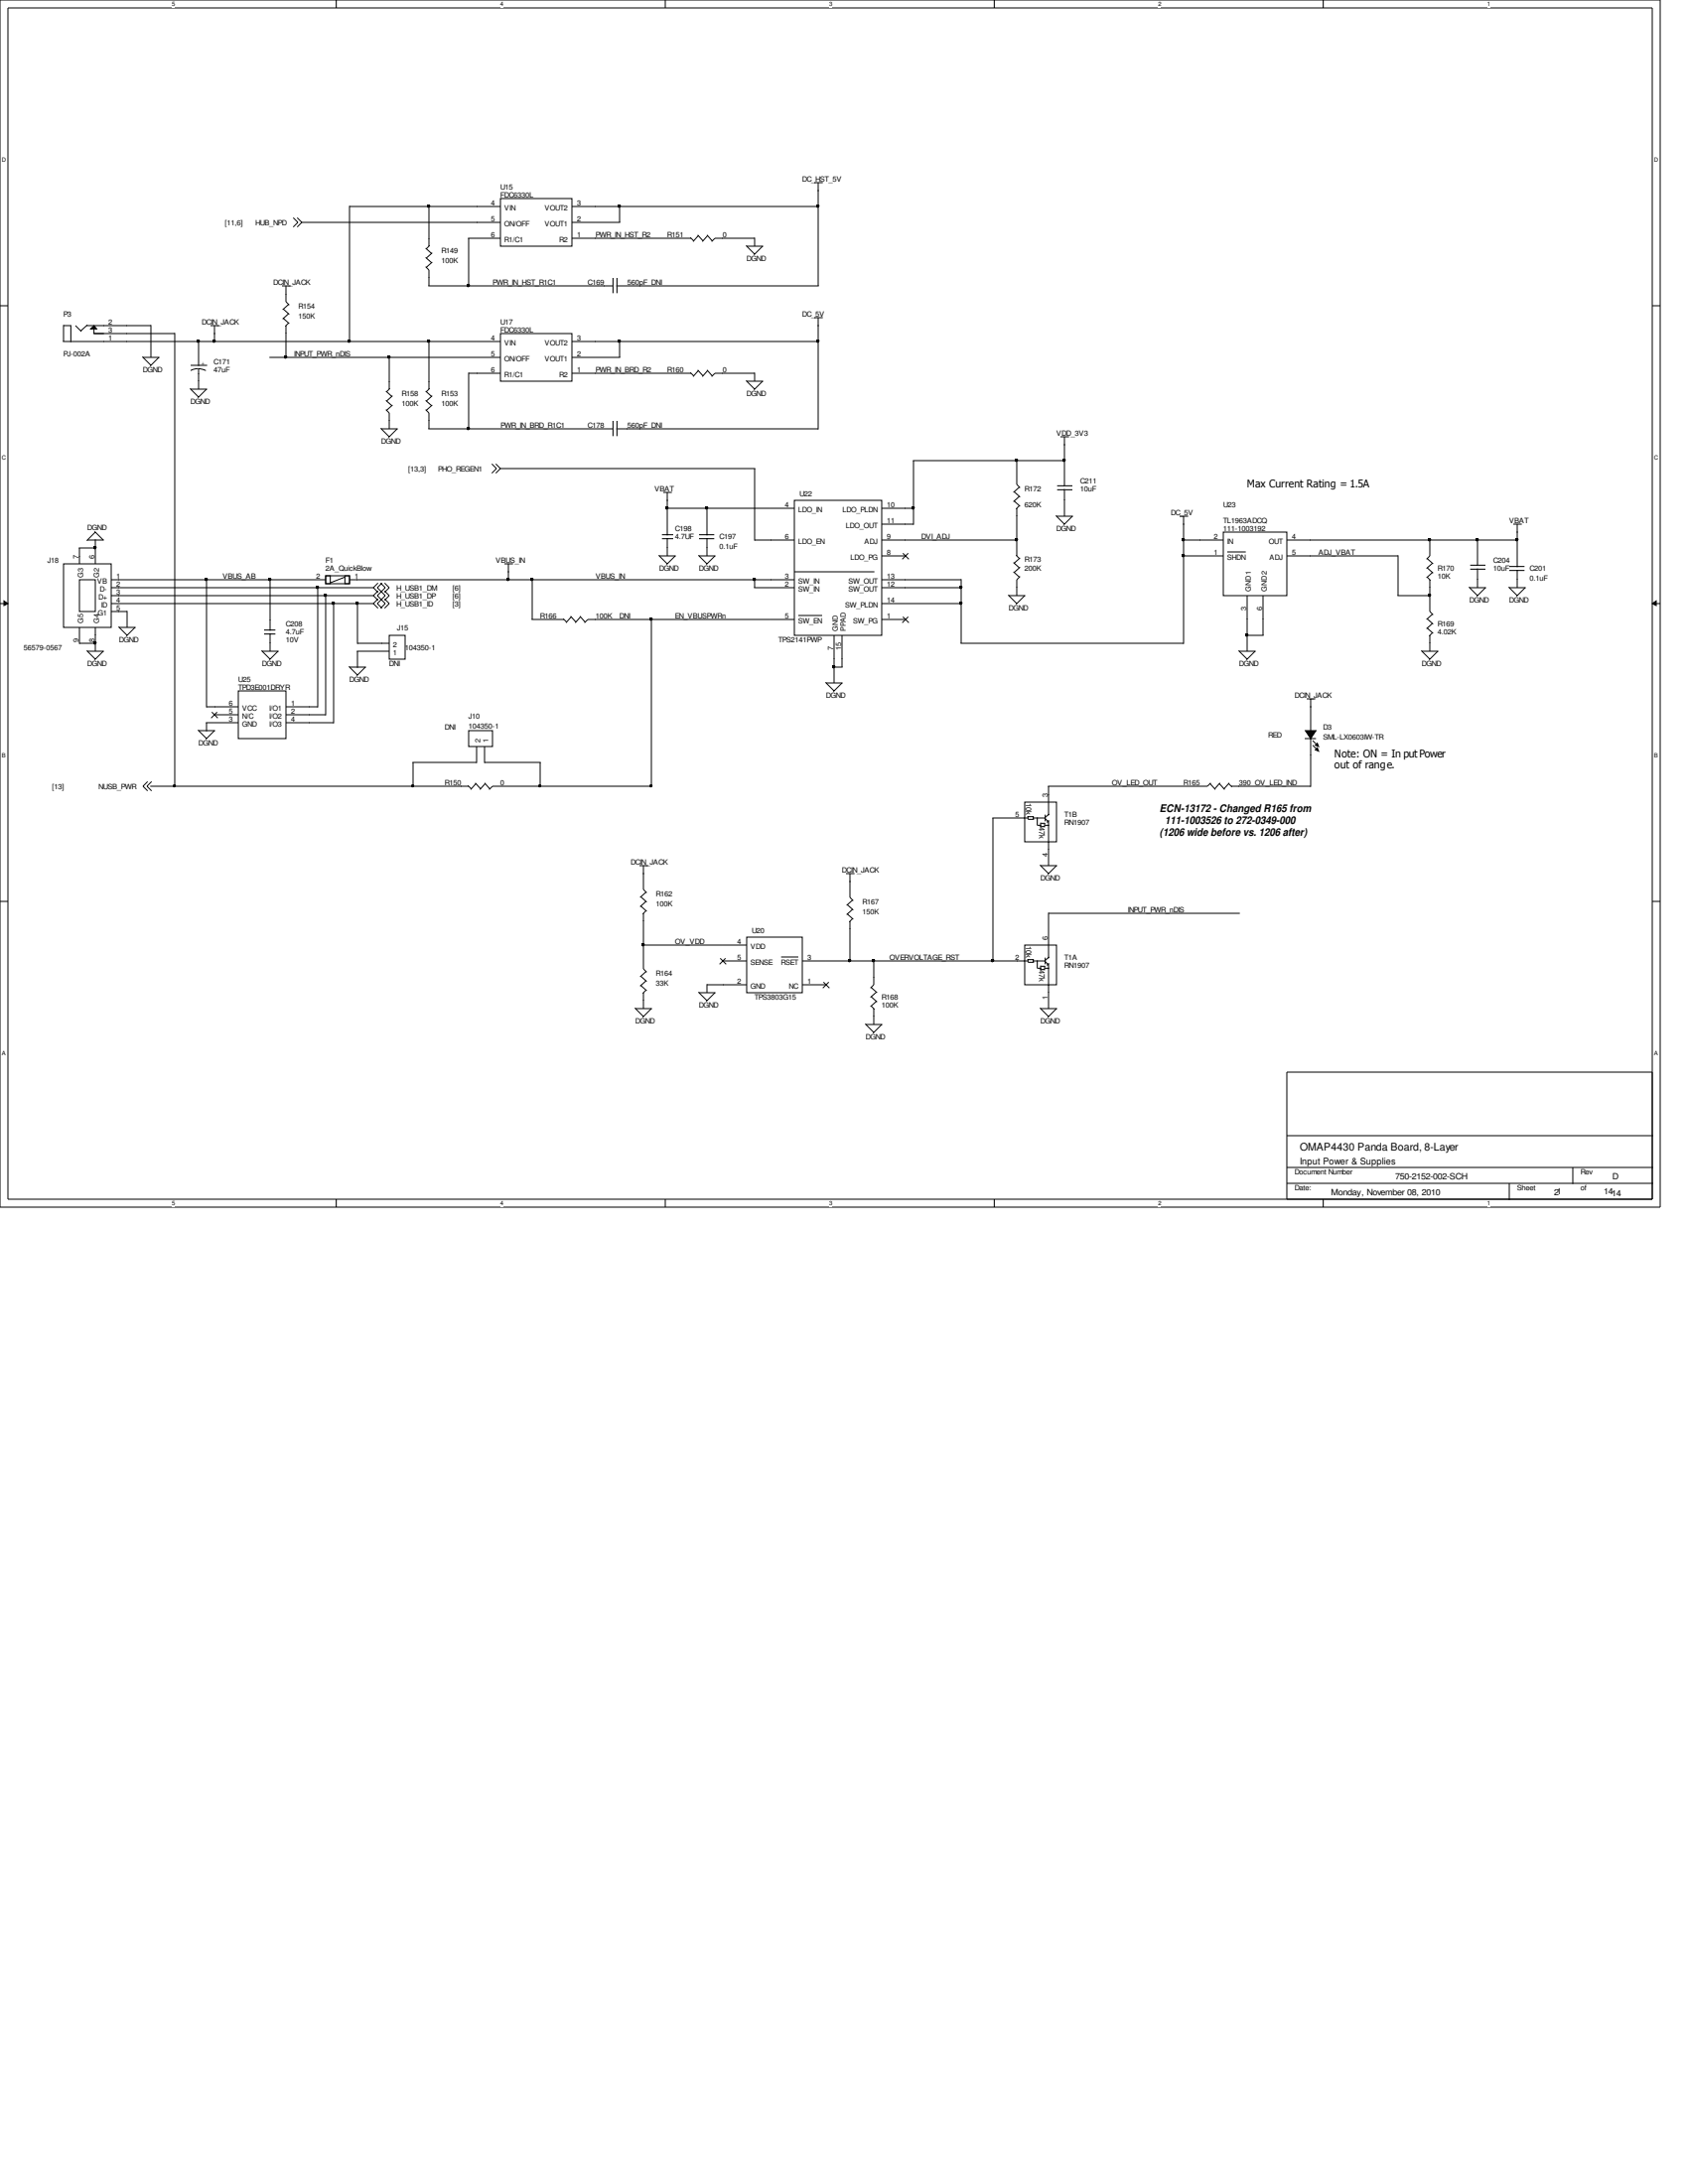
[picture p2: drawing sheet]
<svg xmlns="http://www.w3.org/2000/svg" width="216mm" height="279mm" viewBox="0 0 216 279" stroke-linecap="round" stroke-linejoin="round" font-family="sans-serif">
<path d="M0 0h212.3v154.4h-212.3zM1 1h210.3v152.4h-210.3z" fill="none" stroke="#000" stroke-width=".13"/>
<g fill="#fff">
<path d="M22 .1h.4v.8h-.4z"/>
<path d="M22 153.5h.4v.8h-.4z"/>
</g>
<path d="M43 0v1M43 153.4v1" fill="none" stroke="#000" stroke-width=".13"/>
<g fill="#fff">
<path d="M64 .1h.3v.8h-.3z"/>
<path d="M64 153.5h.3v.8h-.3z"/>
</g>
<path d="M85.1 0v1M85.1 153.4v1" fill="none" stroke="#000" stroke-width=".13"/>
<g fill="#fff">
<path d="M106.1 .1h.3v.8h-.3z"/>
<path d="M106.1 153.5h.3v.8h-.3z"/>
</g>
<path d="M127.2 0v1M127.2 153.4v1" fill="none" stroke="#000" stroke-width=".13"/>
<g fill="#fff">
<path d="M148.2 .1h.3v.8h-.3z"/>
<path d="M148.2 153.5h.3v.8h-.3z"/>
</g>
<path d="M169.2 0v1M169.2 153.4v1" fill="none" stroke="#000" stroke-width=".13"/>
<g fill="#fff">
<path d="M190.2 .1h.4v.8h-.4z"/>
<path d="M190.2 153.5h.4v.8h-.4z"/>
<path d="M.3 20.1h.5v.8h-.5z"/>
<path d="M211.6 20.1h.5v.8h-.5z"/>
<path d="M.3 58.2h.5v.8h-.5z"/>
<path d="M211.6 58.2h.5v.8h-.5z"/>
</g>
<path d="M0 39.1h1M211.3 39.1h1" fill="none" stroke="#000" stroke-width=".13"/>
<g fill="#fff">
<path d="M.3 96.3h.4v.8h-.4z"/>
<path d="M211.6 96.3h.4v.8h-.4z"/>
</g>
<path d="M0 77.2h1M.5 76.9l.5 .3-.5 .3zM211.3 77.2l.5-.3v.6zM211.3 77.2h1" fill="none" stroke="#000" stroke-width=".13"/>
<path d="M.5 76.9l.5 .3-.5 .3zM211.3 77.2l.5-.3v.6z" fill="#000"/>
<g fill="#fff">
<path d="M.3 134.4h.4v.8h-.4z"/>
<path d="M211.6 134.4h.4v.8h-.4z"/>
</g>
<g fill="none" stroke="#000" stroke-width=".13">
<path d="M36.1 36.6h1.1M36.2 39.5l.8 .7M36.6 36.6v2l.4 .4M36.9 38.9l-.7 .7M37.5 27.9l.6 .5-.6 .6M38 27.9l.6 .5M38.6 28.4l-.6 .6M38.6 28.4h25.4M44.7 26.4h19.3M44.7 26.3v17.4M54.4 34.1l.5 .4v2.1M54.4 32.9l.8 .7"/>
<path d="M54.4 31.8l.8 .6M54.7 26.3h.2v.1h-.2zM54.8 36.6h23.7M54.9 26.4v5.1M54.9 31.4l-.4 .4M55.3 33.5l-.8 .7M55.3 32.3l-.8 .7M59.8 36.4h.2v.2h-.2zM59.9 30.5h4.1M59.9 30.5v6.2M64 25.4h9.2v6.1h-9.2zM73.2 30.5h15.2"/>
<path d="M73.2 28.4h6.1M73.2 26.4h31.5M78.4 35.6v1.9M78.8 36.6h25.9M78.9 35.6v1.9M79.1 26.3h.2v.1h-.2zM79.2 26.3v2.1M88.3 30.4l.4 .4M89.2 30.1l.7 .7M89.3 30.1l-.7 .8M90.4 30.1l.7 .7M90.5 30.1l-.7 .8"/>
<path d="M95.4 31.4l1.1 1.1M95.5 31.5h2.1M96.5 30.5h-5.1l-.4 .4M96.5 30.4v1.1M97.5 31.5l-1.1 1.1M104.1 23.4h1.1M104.5 26.3h.2v.1h-.2zM104.6 23.4v13.2M8 43.7h56M8.1 41.7h1M8.1 41.6v2.1M9.1 41.7v2.1"/>
<path d="M9.7 41.7l.7 .7M11.1 41.7h8.2M11.2 41.6l-.9 .7M11.6 42.1l.4-.4 .4 .4zM11.9 42.7h10.5M12 42v.7M18.2 45.6l1.1 1.1M18.3 45.7h2.1M19.3 41.6v4.1M20.3 45.7l-1.1 1.1M22.4 42.6v58M24.3 49.7l1.1 1.1"/>
<path d="M24.4 47.4a1.99 1.99 0 0 1 1.9 0M24.4 49.8h2.1M24.4 46.7h2.1M25.2 43.5h.2v.2h-.2zM25.4 43.6v3.2M25.4 47.2v2.6M26.4 49.8l-1.1 1.1M26.9 41.7h1.1M27.3 43.5h.2v.2h-.2zM27.4 41.7v2M34.5 45.7h29.5M36.2 40.7l.8 .7"/>
<path d="M36.4 45.6h.2v.2h-.2zM36.6 41.7v4M36.9 41.3l-.4 .4M36.9 40.1l-.7 .7M44.5 43.5h.2v.2h-.2zM48.7 54.8l1.1 1.1M48.8 54.9h2.1M49.4 51.2l.7 .7M49.4 52.4l.4 .4v2.1M49.4 50l.7 .7M49.6 45.6h.2v.2h-.2zM49.8 45.7v4.1"/>
<path d="M49.9 49.7l-.5 .4M50.2 51.8l-.8 .7M50.2 50.6l-.8 .7M50.8 54.9l-1.1 1.1M54.4 52.4l.5 .4v2.1M54.4 51.2l.8 .7M54.4 50l.8 .7M54.7 43.5h.2v.2h-.2zM54.8 54.9h23.7M54.9 43.7v6.1M54.9 49.7l-.4 .4M55.3 51.8l-.8 .7"/>
<path d="M55.3 50.6l-.8 .7M59.8 54.7h.2v.2h-.2zM59.9 47.8h4.1M59.9 47.7v7.2M62.9 59.4l.6 .5-.6 .6M63.4 59.4l.6 .5M64 42.7h9.2v6.1h-9.2zM64 59.9l-.6 .6M64 59.9h32.6M73.2 45.7h6.1M73.2 47.8h15.2M73.2 43.7h31.5"/>
<path d="M78.4 53.8v2M78.8 54.9h25.8M78.9 53.8v2M79.1 43.5h.2v.2h-.2zM79.2 43.6v2.1M88.3 47.7l.4 .4M89.2 47.3l.7 .8M89.3 47.4l-.7 .8M90.4 47.3l.7 .8M90.5 47.4l-.7 .8M95.4 48.7l1.1 1.1M95.5 48.8h2.1"/>
<path d="M96.5 47.8h-5.1l-.4 .4M96.5 47.7v1.1M96.5 59.9v9.3M97.5 48.8l-1.1 1.1M104.1 40.6h1.1M104.5 43.5h.2v.2h-.2zM104.6 40.6v14.3M116.8 58.9h19.3M116.8 58.9v8.2M129.9 58.8h.2v.2h-.2zM130 58.8v3.2l.5 .4M135.6 55.9h1.1"/>
<path d="M136 58.8h.2v.2h-.2zM136.1 55.9v6.3M8.1 72.1h6.1v8.2h-6.1zM10.1 70.1h2.1M10.2 74.2h2v4h-2zM10.2 70.1v2M11.2 69.1h2.1M12 69.9h.2v.2h-.2zM12.1 68l1.1 1.1M12.2 68.1l-1.1 1.1M12.2 69v3.1M14.2 76.2h33.6"/>
<path d="M14.2 75.2h33.6M14.2 74.2h27.5M14.2 77.2h33.6M14.2 78.2h2.1M16.3 78.1v2.2M26.3 74h.1v.2h-.1zM26.4 74.2v16.3M34.4 74h.2v.2h-.2zM34.5 74.2v6.5M40.5 75h.2v.2h-.2zM40.6 75.2v15.3M41.5 76h.2v.2h-.2z"/>
<path d="M41.7 73.7h3v1h-3zM41.7 73.7h.5v1h-.5zM41.7 76.2v15.3M42.5 77.1h.2v.1h-.2zM42.7 77.2v15.3M44.1 73.7h.6v1h-.6zM44.1 73.8l-1.9 .8M44.7 74.2h56.9M45.6 77.1h.2v.1h-.2zM45.7 77.2v5.2M47.8 75.2l.5 .6M47.8 76.2l.5 .6"/>
<path d="M47.8 77.2l.5 .6M48.3 74.6l-.5 .6M48.3 76.6l-.5 .6M48.3 75.6l-.5 .6M48.7 74.6l.6 .6-1 1 1 1-.6 .6M48.7 75.6l.6 .6-1 1 .6 .6M48.9 74.6l-.6 .6 .6 .6M49.2 76.6l.6 .6-.6 .6M49.2 74.6l.6 .6-.6 .6M49.2 75.6l.6 .6-.6 .6M64.5 72.1h1.1M64.9 74h.2v.2h-.2z"/>
<path d="M65 72.1v2.1M67.9 74h.2v.2h-.2zM68 79.2h4.1M68.1 74.1v5.1M72.1 79.2l.4 .4M73 78.8l.7 .8M73.1 78.9l-.7 .8M74.2 78.8l.6 .8M74.3 78.9l-.7 .8M83.2 79.1h.1v.2h-.1zM83.3 79.2v21.5M84.2 71l1.1 1.1"/>
<path d="M84.3 71.1h2.1M84.7 68.4h1.4M84.7 68.9h1.4M84.8 63h1.1M85.2 64.9h.2v.2h-.2zM85.3 65h16.3M85.3 63v5.5M85.3 68.8v2.3M86.4 71.1l-1.1 1.1M89.3 71l1.1 1.1M89.4 71.1h2.1M89.4 68.4h2"/>
<path d="M89.4 68.9h2M90.3 64.9h.2v.2h-.2zM90.4 64.9v3.6M90.4 68.8v2.3M91.4 71.1l-1.1 1.1M96.4 74h.2v.2h-.2zM96.4 75.2h5.2M96.5 69.1h5.1M96.5 74.1v1.1M101.6 64h11.2v17.3h-11.2zM101.6 73.2h10.2M101.6 79.2h-26.4l-.4 .5"/>
<path d="M102.1 78.7h3.1M112.8 67.1h4M112.8 71.1h3M112.8 69.1h17.2M112.8 75.2h10.1M112.8 79.2h3M112.8 74.2h10.1M112.8 65h4M112.8 77.2h10.2M115.5 78.9l.7 .8M115.5 70.8l.7 .7M116.2 78.9l-.8 .8"/>
<path d="M116.2 70.8l-.8 .7M116.7 64.9h.2v.2h-.2zM122.8 77.1h.2v.1h-.2zM122.8 75h.2v.2h-.2zM122.9 74.1v8.2M128.9 76.1l1.1 1.1M129 76.2h2.1M129.6 73.2l.8 .6M129.6 72l.8 .6M129.7 62.9l.8 .7M129.7 64.1l.8 .7M129.9 68.9h.2v.2h-.2z"/>
<path d="M130 71l.4 .5M130 65v6.1M130.4 64.7l-.4 .4M130.4 62.3l-.8 .7M130.4 63.5l-.8 .7M130.5 73.7l-.5 .5v2M130.5 71.4l-.8 .7M130.5 72.6l-.8 .6M131.1 76.2l-1.1 1.1M135 66l1.1 1.1M135.1 66h2.1M135.2 62.7h2"/>
<path d="M135.2 62.1h2M136.1 62.6v3.4M137.2 66l-1.1 1.1M150.9 66h1.1M151.2 71h.2v.2h-.2zM151.2 68.9h.2v.2h-.2zM151.3 71.1h5.2M151.4 69.1h5.1M151.4 66v16.4M156.5 68.1h8.1v8.1h-8.1zM157 70.6h2.3M159.5 76.2v7.1"/>
<path d="M161.5 76.2v5.1M164.6 71.1h14.2M164.6 69.1h29.5M178.7 76.2h4.2M178.8 71v5.2M182.5 79.2l.8 .6M182.5 73.8l.5 .5M182.5 71.5l.8 .6M182.5 72.6l.8 .7M182.7 76h.2v.2h-.2zM182.7 68.9h.2v.2h-.2zM182.9 74.2v4l.4 .5"/>
<path d="M182.9 69v2.1l-.4 .4M183.2 78.6l-.7 .6M183.2 79.8l-.7 .6M183.2 73.2l-.7 .7M183.2 72.1l-.7 .6M187.9 75.1l1.1 1.1M188 75.2h2.1M188 72.8h2M188 72.3h2M188.8 68.9h.2v.2h-.2zM189 69v3.4M189 72.7v2.5"/>
<path d="M190 75.2l-1.1 1.1M193 75.1l1.1 1.1M193 75.2h2.2M193 72.5h2M193 73h2M193.5 67.1h1.1M193.9 68.9h.2v.2h-.2zM194.1 67.1v5.5M194.1 72.9v2.3M195.1 75.2l-1.1 1.1M10.2 82.3h2.1M10.2 80.3v2.1"/>
<path d="M11.1 83.2l1.1 1.1M11.2 83.3h2.1M12 82.1h.2v.2h-.2zM12.2 80.3v3M13.2 83.3l-1.1 1.1M15.2 80.2l1.1 1.1M15.2 80.3h2.2M17.3 80.3l-1.1 1.1M18.9 100l-.6 .6 .6 .6M19.4 100l-.6 .6 .6 .6M25.3 93.4l1.1 1.1M25.4 93.5h2.1"/>
<path d="M26.3 92.5h4.2M26.4 90.4h4.1M26.4 92.5v1.1M27.1 91.1l.8 .8M27.4 93.5l-1.1 1.1M27.4 91.4h3.1M27.8 91.1l-.8 .8M30.5 88.4h6.1v6.1h-6.1zM33.4 83.2l1.1 1.1M33.5 83.3h2.1M33.8 80.6h1.4M33.8 81.1h1.4"/>
<path d="M34.5 81v2.3M35.6 83.3l-1.1 1.1M36.6 90.4h4M36.6 91.4h5.1M36.6 92.5h6.1M44.6 85.3l1.1 1.1M44.7 85.3h2.1M45.6 83.3h4.2M45.7 82.3h4.1M45.7 83.3v2.1M46.7 85.3l-1.1 1.1M49.8 81.3h2v3h-2z"/>
<path d="M52.7 97.5h8.3M52.8 97.5v3.2M59.9 93.5h3.1v2h-3.1zM61 95.5v2.1M62 95.5v2.1M62 97.5h7.2M69.1 97.5v3.2M105.6 87.3l1.1 1.1M105.7 87.4h2.1M106.5 85.2h.2v.2h-.2zM106.7 85.3h1.1M106.7 81.3v6.1"/>
<path d="M107.7 87.4l-1.1 1.1M107.7 81.3v4M122.9 82.3h28.5M158.4 83.2l1.1 1.1M158.5 83.3h2.1M159.4 81.1h.1v.2h-.1zM159.5 81.3h2.1M160.5 83.3l-1.1 1.1M166.9 94.5h1.4M167 93.5h1.3l-.7 1zM167.1 89.4h1.1M167.6 89.4v4.2"/>
<path d="M167.6 94.5v6.2M167.9 94.7l.7 .7M167.9 95.3l.7 .7M168.5 95.7l.2 .4-.5-.2zM168.5 95.1l.2 .4-.5-.2zM181.8 83.2l1.1 1.1M181.9 83.3h2.1M182.5 80.3l.8 .7M182.9 81.3v2M183.2 80.9l-.4 .5M183.9 83.3l-1.1 1.1M0 115.3h1"/>
<path d="M19.2 100.6h40.7M22.2 100.4h.2v.2h-.2zM52.7 100.4h.2v.2h-.2zM59.9 100.5l.4 .4M60.8 100.2l.7 .7M60.9 100.2l-.7 .8M62 100.2l.7 .7M62.1 100.2l-.7 .8M68.9 100.4h.2v.2h-.2zM81.8 110.7h1.1M82 114.7l.7 .7M82 115.9l.7 .7"/>
<path d="M82.3 110.7v3.1l.4 .4M82.3 116.8v7.2l.4 .4M82.6 114.1l-.7 .7M82.6 115.3l-.7 .7M82.6 116.5l-.4 .4M83.2 100.4h.1v.2h-.1zM83.4 100.6h-20.4l-.4 .4M95.5 119.9h7.1v7.1h-7.1zM108.2 111.8h1.1M108.4 116.9l.7 .7M108.4 115.7l.7 .7M108.7 111.8v3l.4 .4"/>
<path d="M108.7 117.9v5M109.1 117.5l-.5 .4M109.1 115.1l-.8 .7M109.1 116.3l-.8 .7M126.9 104.6h4.6M127 104.6v18.4M131.1 102.6h4v5.1h-4zM131.4 104.5h.8M131.5 104.4v.4h.7M132.1 104.6h1.6M132.2 104.4v.4M132.7 104.6v1h.5"/>
<path d="M133 110.7l1.1 1.1M133 105.7h.6M133.1 110.7h2.1M133.1 105.2v.5M133.1 105.3h.6M133.6 104.6l.5 .6h-.2M133.6 105.6h.6M133.6 105.3v.5M133.7 104.2v.9M134.1 100.6v3.7M134.1 104.9v5.8M134.1 116.8v5.8"/>
<path d="M134.1 116.8h24.5M134.2 104.1l-.5 .5M135.1 110.7l-1.1 1.1M154.8 100.2l.6 .8M154.9 100.2l-.5 .4h-20.4M156 100.2l.6 .8M156 100.2l-.6 .7M157.1 100.2l.5 .5M157.2 100.2l-.7 .7M157.5 100.6h10.1M211.3 115.3h1M81.2 128.9l1.1 1.1"/>
<path d="M81.3 129h2.1M82 124.9l.7 .7M82 126.1l.7 .6M82.1 120.7h.2v.2h-.2zM82.2 120.9h13.3M82.3 127v2M82.6 124.3l-.7 .7M82.6 125.5l-.7 .7M82.6 126.7l-.4 .4M83.3 129l-1.1 1.1M89.3 126.9l1.1 1.1M89.4 127h2.1"/>
<path d="M90.4 126h5.1M90.4 125.9v1.1M91.4 127l-1.1 1.1M92.1 122.6l.8 .8M92.5 122.9h3M92.8 122.6l-.8 .8M99.9 122.4h2.2M102.6 126h3.1M102.6 122.9h28.9M105.3 125.6l.8 .8M106 125.6l-.8 .8M108.6 122.8h.1v.2h-.1z"/>
<path d="M110.7 131l1.1 1.1M110.7 131.1h2.2M111.4 126.3l.8 .7M111.4 127.5l.8 .7M111.4 128.7l.4 .4M111.6 122.8h.2v.2h-.2zM111.8 122.9v3.1l-.5 .4M111.8 129v2.1M112.1 126.9l-.8 .7M112.1 128.1l-.8 .7M112.8 131.1l-1.1 1.1M126.8 122.8h.2v.2h-.2z"/>
<path d="M131.1 120.9h4v5.1h-4zM131.4 122.8h.8M131.5 122.7v.4h.7M132.1 122.9h1.6M132.2 122.7v.4M132.7 122.9v1h.5M133 128.9l1.1 1.1M133 124h.6M133.1 129h2.1M133.1 123.5v.5M133.1 123.6h.6M133.6 123.6v.5"/>
<path d="M133.6 122.9l.5 .5h-.2M133.6 123.9h.6M133.7 122.5v.9M134.1 123.2v5.8M134.2 122.4l-.5 .5M135.1 129l-1.1 1.1M164.6 137.2h46.7v16.2h-46.7zM164.6 145.3h46.8M164.6 149.4h46.8M164.6 151.4h46.8M193 151.4v2.1M201.2 149.4v2.1"/>
</g>
<g fill="#000">
<path d="M11.6 42.1l.4-.4 .4 .4z"/>
<path d="M54.7 26.3h.2v.1h-.2z" fill-rule="evenodd"/>
<path d="M54.7 26.3h.2v.1h-.2z" fill-rule="evenodd"/>
<path d="M54.7 26.3h.2v.1h-.2z" fill-rule="evenodd"/>
<path d="M59.8 36.4h.2v.2h-.2z" fill-rule="evenodd"/>
<path d="M59.8 36.4h.2v.2h-.2z" fill-rule="evenodd"/>
<path d="M59.8 36.4h.2v.2h-.2z" fill-rule="evenodd"/>
<path d="M79.1 26.3h.2v.1h-.2z" fill-rule="evenodd"/>
<path d="M79.1 26.3h.2v.1h-.2z" fill-rule="evenodd"/>
<path d="M79.1 26.3h.2v.1h-.2z" fill-rule="evenodd"/>
<path d="M104.5 26.3h.2v.1h-.2z" fill-rule="evenodd"/>
<path d="M104.5 26.3h.2v.1h-.2z" fill-rule="evenodd"/>
<path d="M104.5 26.3h.2v.1h-.2z" fill-rule="evenodd"/>
<path d="M25.2 43.5h.2v.2h-.2z" fill-rule="evenodd"/>
<path d="M25.2 43.5h.2v.2h-.2z" fill-rule="evenodd"/>
<path d="M25.2 43.5h.2v.2h-.2z" fill-rule="evenodd"/>
<path d="M27.3 43.5h.2v.2h-.2z" fill-rule="evenodd"/>
<path d="M27.3 43.5h.2v.2h-.2z" fill-rule="evenodd"/>
<path d="M27.3 43.5h.2v.2h-.2z" fill-rule="evenodd"/>
<path d="M36.4 45.6h.2v.2h-.2z" fill-rule="evenodd"/>
<path d="M36.4 45.6h.2v.2h-.2z" fill-rule="evenodd"/>
<path d="M36.4 45.6h.2v.2h-.2z" fill-rule="evenodd"/>
<path d="M44.5 43.5h.2v.2h-.2z" fill-rule="evenodd"/>
<path d="M44.5 43.5h.2v.2h-.2z" fill-rule="evenodd"/>
<path d="M44.5 43.5h.2v.2h-.2z" fill-rule="evenodd"/>
<path d="M49.6 45.6h.2v.2h-.2z" fill-rule="evenodd"/>
<path d="M49.6 45.6h.2v.2h-.2z" fill-rule="evenodd"/>
<path d="M49.6 45.6h.2v.2h-.2z" fill-rule="evenodd"/>
<path d="M54.7 43.5h.2v.2h-.2z" fill-rule="evenodd"/>
<path d="M54.7 43.5h.2v.2h-.2z" fill-rule="evenodd"/>
<path d="M54.7 43.5h.2v.2h-.2z" fill-rule="evenodd"/>
<path d="M59.8 54.7h.2v.2h-.2z" fill-rule="evenodd"/>
<path d="M59.8 54.7h.2v.2h-.2z" fill-rule="evenodd"/>
<path d="M59.8 54.7h.2v.2h-.2z" fill-rule="evenodd"/>
<path d="M79.1 43.5h.2v.2h-.2z" fill-rule="evenodd"/>
<path d="M79.1 43.5h.2v.2h-.2z" fill-rule="evenodd"/>
<path d="M79.1 43.5h.2v.2h-.2z" fill-rule="evenodd"/>
<path d="M104.5 43.5h.2v.2h-.2z" fill-rule="evenodd"/>
<path d="M104.5 43.5h.2v.2h-.2z" fill-rule="evenodd"/>
<path d="M104.5 43.5h.2v.2h-.2z" fill-rule="evenodd"/>
<path d="M129.9 58.8h.2v.2h-.2z" fill-rule="evenodd"/>
<path d="M129.9 58.8h.2v.2h-.2z" fill-rule="evenodd"/>
<path d="M129.9 58.8h.2v.2h-.2z" fill-rule="evenodd"/>
<path d="M136 58.8h.2v.2h-.2z" fill-rule="evenodd"/>
<path d="M136 58.8h.2v.2h-.2z" fill-rule="evenodd"/>
<path d="M136 58.8h.2v.2h-.2z" fill-rule="evenodd"/>
<path d="M12 69.9h.2v.2h-.2z" fill-rule="evenodd"/>
<path d="M12 69.9h.2v.2h-.2z" fill-rule="evenodd"/>
<path d="M12 69.9h.2v.2h-.2z" fill-rule="evenodd"/>
<path d="M26.3 74h.1v.2h-.1z" fill-rule="evenodd"/>
<path d="M26.3 74h.1v.2h-.1z" fill-rule="evenodd"/>
<path d="M26.3 74h.1v.2h-.1z" fill-rule="evenodd"/>
<path d="M34.4 74h.2v.2h-.2z" fill-rule="evenodd"/>
<path d="M34.4 74h.2v.2h-.2z" fill-rule="evenodd"/>
<path d="M34.4 74h.2v.2h-.2z" fill-rule="evenodd"/>
<path d="M40.5 75h.2v.2h-.2z" fill-rule="evenodd"/>
<path d="M40.5 75h.2v.2h-.2z" fill-rule="evenodd"/>
<path d="M40.5 75h.2v.2h-.2z" fill-rule="evenodd"/>
<path d="M41.5 76h.2v.2h-.2z" fill-rule="evenodd"/>
<path d="M41.5 76h.2v.2h-.2z" fill-rule="evenodd"/>
<path d="M41.5 76h.2v.2h-.2z" fill-rule="evenodd"/>
<path d="M42.5 77.1h.2v.1h-.2z" fill-rule="evenodd"/>
<path d="M42.5 77.1h.2v.1h-.2z" fill-rule="evenodd"/>
<path d="M42.5 77.1h.2v.1h-.2z" fill-rule="evenodd"/>
<path d="M45.6 77.1h.2v.1h-.2z" fill-rule="evenodd"/>
<path d="M45.6 77.1h.2v.1h-.2z" fill-rule="evenodd"/>
<path d="M45.6 77.1h.2v.1h-.2z" fill-rule="evenodd"/>
<path d="M64.9 74h.2v.2h-.2z" fill-rule="evenodd"/>
<path d="M64.9 74h.2v.2h-.2z" fill-rule="evenodd"/>
<path d="M64.9 74h.2v.2h-.2z" fill-rule="evenodd"/>
<path d="M67.9 74h.2v.2h-.2z" fill-rule="evenodd"/>
<path d="M67.9 74h.2v.2h-.2z" fill-rule="evenodd"/>
<path d="M67.9 74h.2v.2h-.2z" fill-rule="evenodd"/>
<path d="M83.2 79.1h.1v.2h-.1z" fill-rule="evenodd"/>
<path d="M83.2 79.1h.1v.2h-.1z" fill-rule="evenodd"/>
<path d="M83.2 79.1h.1v.2h-.1z" fill-rule="evenodd"/>
<path d="M85.2 64.9h.2v.2h-.2z" fill-rule="evenodd"/>
<path d="M85.2 64.9h.2v.2h-.2z" fill-rule="evenodd"/>
<path d="M85.2 64.9h.2v.2h-.2z" fill-rule="evenodd"/>
<path d="M90.3 64.9h.2v.2h-.2z" fill-rule="evenodd"/>
<path d="M90.3 64.9h.2v.2h-.2z" fill-rule="evenodd"/>
<path d="M90.3 64.9h.2v.2h-.2z" fill-rule="evenodd"/>
<path d="M96.4 74h.2v.2h-.2z" fill-rule="evenodd"/>
<path d="M96.4 74h.2v.2h-.2z" fill-rule="evenodd"/>
<path d="M96.4 74h.2v.2h-.2z" fill-rule="evenodd"/>
<path d="M116.7 64.9h.2v.2h-.2z" fill-rule="evenodd"/>
<path d="M116.7 64.9h.2v.2h-.2z" fill-rule="evenodd"/>
<path d="M116.7 64.9h.2v.2h-.2z" fill-rule="evenodd"/>
<path d="M122.8 77.1h.2v.1h-.2z" fill-rule="evenodd"/>
<path d="M122.8 77.1h.2v.1h-.2z" fill-rule="evenodd"/>
<path d="M122.8 75h.2v.2h-.2z" fill-rule="evenodd"/>
<path d="M122.8 75h.2v.2h-.2z" fill-rule="evenodd"/>
<path d="M122.8 75h.2v.2h-.2z" fill-rule="evenodd"/>
<path d="M122.8 77.1h.2v.1h-.2z" fill-rule="evenodd"/>
<path d="M129.9 68.9h.2v.2h-.2z" fill-rule="evenodd"/>
<path d="M129.9 68.9h.2v.2h-.2z" fill-rule="evenodd"/>
<path d="M129.9 68.9h.2v.2h-.2z" fill-rule="evenodd"/>
<path d="M151.2 71h.2v.2h-.2z" fill-rule="evenodd"/>
<path d="M151.2 71h.2v.2h-.2z" fill-rule="evenodd"/>
<path d="M151.2 71h.2v.2h-.2z" fill-rule="evenodd"/>
<path d="M151.2 68.9h.2v.2h-.2z" fill-rule="evenodd"/>
<path d="M151.2 68.9h.2v.2h-.2z" fill-rule="evenodd"/>
<path d="M151.2 68.9h.2v.2h-.2z" fill-rule="evenodd"/>
<path d="M182.7 76h.2v.2h-.2z" fill-rule="evenodd"/>
<path d="M182.7 76h.2v.2h-.2z" fill-rule="evenodd"/>
<path d="M182.7 76h.2v.2h-.2z" fill-rule="evenodd"/>
<path d="M182.7 68.9h.2v.2h-.2z" fill-rule="evenodd"/>
<path d="M182.7 68.9h.2v.2h-.2z" fill-rule="evenodd"/>
<path d="M182.7 68.9h.2v.2h-.2z" fill-rule="evenodd"/>
<path d="M188.8 68.9h.2v.2h-.2z" fill-rule="evenodd"/>
<path d="M188.8 68.9h.2v.2h-.2z" fill-rule="evenodd"/>
<path d="M188.8 68.9h.2v.2h-.2z" fill-rule="evenodd"/>
<path d="M193.9 68.9h.2v.2h-.2z" fill-rule="evenodd"/>
<path d="M193.9 68.9h.2v.2h-.2z" fill-rule="evenodd"/>
<path d="M193.9 68.9h.2v.2h-.2z" fill-rule="evenodd"/>
<path d="M12 82.1h.2v.2h-.2z" fill-rule="evenodd"/>
<path d="M12 82.1h.2v.2h-.2z" fill-rule="evenodd"/>
<path d="M12 82.1h.2v.2h-.2z" fill-rule="evenodd"/>
<path d="M106.5 85.2h.2v.2h-.2z" fill-rule="evenodd"/>
<path d="M106.5 85.2h.2v.2h-.2z" fill-rule="evenodd"/>
<path d="M106.5 85.2h.2v.2h-.2z" fill-rule="evenodd"/>
<path d="M159.4 81.1h.1v.2h-.1z" fill-rule="evenodd"/>
<path d="M159.4 81.1h.1v.2h-.1z" fill-rule="evenodd"/>
<path d="M159.4 81.1h.1v.2h-.1z" fill-rule="evenodd"/>
<path d="M167 93.5h1.3l-.7 1z" fill-rule="evenodd"/>
<path d="M168.5 95.7l.2 .4-.5-.2z" fill-rule="evenodd"/>
<path d="M168.5 95.1l.2 .4-.5-.2z" fill-rule="evenodd"/>
<path d="M22.2 100.4h.2v.2h-.2z" fill-rule="evenodd"/>
<path d="M52.7 100.4h.2v.2h-.2z" fill-rule="evenodd"/>
<path d="M68.9 100.4h.2v.2h-.2z" fill-rule="evenodd"/>
<path d="M83.2 100.4h.1v.2h-.1z" fill-rule="evenodd"/>
<path d="M82.1 120.7h.2v.2h-.2z" fill-rule="evenodd"/>
<path d="M82.1 120.7h.2v.2h-.2z" fill-rule="evenodd"/>
<path d="M82.1 120.7h.2v.2h-.2z" fill-rule="evenodd"/>
<path d="M108.6 122.8h.1v.2h-.1z" fill-rule="evenodd"/>
<path d="M108.6 122.8h.1v.2h-.1z" fill-rule="evenodd"/>
<path d="M108.6 122.8h.1v.2h-.1z" fill-rule="evenodd"/>
<path d="M111.6 122.8h.2v.2h-.2z" fill-rule="evenodd"/>
<path d="M111.6 122.8h.2v.2h-.2z" fill-rule="evenodd"/>
<path d="M111.6 122.8h.2v.2h-.2z" fill-rule="evenodd"/>
<path d="M126.8 122.8h.2v.2h-.2z" fill-rule="evenodd"/>
<path d="M126.8 122.8h.2v.2h-.2z" fill-rule="evenodd"/>
<path d="M126.8 122.8h.2v.2h-.2z" fill-rule="evenodd"/>
</g>
<g font-size="1.4">
<text x="159.5" y="62.3">Max Current Rating = 1.5A</text>
<text x="170.7" y="96.9">Note: ON = In put Power</text>
<text x="170.7" y="98.3">out of range.</text>
<text x="148.3" y="103.9">ECN-13172 - Changed R165 from</text>
<text x="148.3" y="106.9">(1206 wide before vs. 1206 after)</text>
<text x="149" y="105.4">111-1003526 to 272-0349-000</text>
<text x="166.3" y="147.2">OMAP4430 Panda Board, 8-Layer</text>
</g>
<text font-size="1.2" x="166.3" y="149">Input Power &amp; Supplies</text>
<g font-size="1.1">
<text x="170.3" y="152.9">Monday, November 08, 2010</text>
<text x="178.5" y="150.9">750-2152-002-SCH</text>
<text x="198.8" y="152.9">21</text>
<text x="205.1" y="152.8">1414</text>
<text x="206.2" y="150.9">D</text>
</g>
<g font-size="1">
<text x="131.2" y="102.7" transform="rotate(90 131.2 102.7)">10k</text>
<text x="132.9" y="105.8" transform="rotate(90 132.9 105.8)">47k</text>
<text x="131.2" y="121" transform="rotate(90 131.2 121)">10k</text>
<text x="132.9" y="124.1" transform="rotate(90 132.9 124.1)">47k</text>
</g>
<g font-size=".9">
<text x="102.6" y="23.3">DC_HST_5V</text>
<text x="28.8" y="28.8">[11,6]</text>
<text x="32.7" y="28.9">HUB_NPD</text>
<text x="62.8" y="26.3">4</text>
<text x="62.8" y="28.4">5</text>
<text x="64" y="24.3">U15</text>
<text x="64" y="25.3">FDC6330L</text>
<text x="64.5" y="26.9">VIN</text>
<text x="64.5" y="29">ON/OFF</text>
<text x="69.7" y="29">VOUT1</text>
<text x="69.7" y="26.9">VOUT2</text>
<text x="73.8" y="28.4">2</text>
<text x="73.8" y="26.3">3</text>
<text x="56.5" y="32.4">R149</text>
<text x="56.5" y="33.6">100K</text>
<text x="62.8" y="30.4">6</text>
<text x="64.5" y="31">R1/C1</text>
<text x="71.5" y="31">R2</text>
<text x="73.8" y="30.4">1</text>
<text x="76.2" y="30.4">PWR_IN_HST_R2</text>
<text x="85.3" y="30.4">R151</text>
<text x="92.5" y="30.4">0</text>
<text x="95.5" y="33.4">DGND</text>
<text x="8.1" y="40.6">P3</text>
<text x="13.9" y="41.6">2</text>
<text x="25.8" y="41.6">DCIN_JACK</text>
<text x="35" y="36.5">DCIN_JACK</text>
<text x="38.2" y="39.5">R154</text>
<text x="38.2" y="40.7">150K</text>
<text x="63" y="36.5">PWR_IN_HST_R1C1</text>
<text x="64" y="41.6">U17</text>
<text x="75.2" y="36.5">C169</text>
<text x="80.3" y="36.5">560pF DNI</text>
<text x="102.6" y="40.6">DC_5V</text>
<text x="8.1" y="45.6">PJ-002A</text>
<text x="13.9" y="43.6">1</text>
<text x="13.9" y="42.6">3</text>
<text x="18.3" y="47.7">DGND</text>
<text x="25.7" y="46.7">+</text>
<text x="27.3" y="46.7">C171</text>
<text x="27.3" y="47.6">47uF</text>
<text x="37.6" y="45.6">INPUT_PWR_nDIS</text>
<text x="62.8" y="43.6">4</text>
<text x="62.8" y="45.6">5</text>
<text x="62.8" y="47.7">6</text>
<text x="64" y="42.6">FDC6330L</text>
<text x="64.5" y="44.2">VIN</text>
<text x="64.5" y="46.2">ON/OFF</text>
<text x="69.7" y="46.2">VOUT1</text>
<text x="69.7" y="44.2">VOUT2</text>
<text x="73.8" y="47.7">1</text>
<text x="73.8" y="45.6">2</text>
<text x="73.8" y="43.6">3</text>
<text x="76.2" y="47.7">PWR_IN_BRD_R2</text>
<text x="85.3" y="47.7">R160</text>
<text x="92.5" y="47.7">0</text>
<text x="24.4" y="51.7">DGND</text>
<text x="51.4" y="50.7">R158</text>
<text x="51.4" y="51.9">100K</text>
<text x="56.5" y="50.7">R153</text>
<text x="56.5" y="51.9">100K</text>
<text x="64.5" y="48.3">R1/C1</text>
<text x="71.5" y="48.3">R2</text>
<text x="95.5" y="50.7">DGND</text>
<text x="48.8" y="56.8">DGND</text>
<text x="64" y="54.8">PWR_IN_BRD_R1C1</text>
<text x="75.2" y="54.8">C178</text>
<text x="80.3" y="54.8">560pF DNI</text>
<text x="135.1" y="55.8">VDD_3V3</text>
<text x="52.2" y="60.3">[13,3]</text>
<text x="56" y="60.4">PHO_REGEN1</text>
<text x="83.7" y="62.9">VBAT</text>
<text x="100.4" y="64.9">4</text>
<text x="102.1" y="65.5">LDO_IN</text>
<text x="102.3" y="63.5">U22</text>
<text x="107.8" y="65.5">LDO_PLDN</text>
<text x="113.5" y="64.9">10</text>
<text x="131.1" y="62.9">R172</text>
<text x="131.1" y="64.9">620K</text>
<text x="138.2" y="61.9">C211</text>
<text x="138.2" y="62.9">10uF</text>
<text x="149.8" y="66">DC_5V</text>
<text x="156.5" y="64.9">U23</text>
<text x="10.1" y="71.5" transform="rotate(-90 10.1 71.5)">7</text>
<text x="11.2" y="67.8">DGND</text>
<text x="12.1" y="71.5" transform="rotate(-90 12.1 71.5)">6</text>
<text x="86.4" y="68">C198</text>
<text x="86.4" y="69">4.7UF</text>
<text x="92" y="69">C197</text>
<text x="92" y="70.2">0.1uF</text>
<text x="100.4" y="69">6</text>
<text x="102.1" y="69.6">LDO_EN</text>
<text x="108.2" y="67.6">LDO_OUT</text>
<text x="108.8" y="71.6">LDO_PG</text>
<text x="110.6" y="69.6">ADJ</text>
<text x="113.5" y="71">8</text>
<text x="113.5" y="69">9</text>
<text x="113.5" y="67">11</text>
<text x="117.9" y="69">DVI_ADJ</text>
<text x="131.1" y="71.9">R173</text>
<text x="135.1" y="68">DGND</text>
<text x="155.3" y="71">1</text>
<text x="155.3" y="69">2</text>
<text x="156.5" y="67">TL1963ADCQ</text>
<text x="156.5" y="68">111-1003192</text>
<text x="157" y="71.6">SHDN</text>
<text x="157" y="69.6">IN</text>
<text x="162.3" y="69.6">OUT</text>
<text x="162.4" y="71.6">ADJ</text>
<text x="165.3" y="69">4</text>
<text x="165.3" y="71">5</text>
<text x="168.7" y="71">ADJ_VBAT</text>
<text x="193" y="67">VBAT</text>
<text x="6.1" y="72.1">J18</text>
<text x="10.7" y="73.9" transform="rotate(-90 10.7 73.9)">G3</text>
<text x="12.4" y="74.7">VB</text>
<text x="12.6" y="76.7">D+</text>
<text x="12.7" y="73.9" transform="rotate(-90 12.7 73.9)">G2</text>
<text x="12.8" y="75.7">D-</text>
<text x="13" y="77.7">ID</text>
<text x="14.9" y="74.1">1</text>
<text x="14.9" y="75.1">2</text>
<text x="14.9" y="76.1">3</text>
<text x="14.9" y="77.1">4</text>
<text x="28.4" y="74.1">VBUS_AB</text>
<text x="40.5" y="74.1">2</text>
<text x="41.7" y="72.1">F1</text>
<text x="41.7" y="73.1">2A_QuickBlow</text>
<text x="45.4" y="74.1">1</text>
<text x="50.7" y="75.6">H_USB1_DM</text>
<text x="50.7" y="76.6">H_USB1_DP</text>
<text x="50.7" y="77.6">H_USB1_ID</text>
<text x="57.9" y="75.5">[6]</text>
<text x="57.9" y="76.5">[6]</text>
<text x="57.9" y="77.6">[3]</text>
<text x="63.4" y="72.1">VBUS_IN</text>
<text x="76.2" y="74.1">VBUS_IN</text>
<text x="84.3" y="73.1">DGND</text>
<text x="89.4" y="73.1">DGND</text>
<text x="100.4" y="75.1">2</text>
<text x="100.4" y="74.1">3</text>
<text x="102.1" y="75.7">SW_IN</text>
<text x="102.1" y="74.7">SW_IN</text>
<text x="108.1" y="77.7">SW_PLDN</text>
<text x="108.5" y="75.7">SW_OUT</text>
<text x="108.5" y="74.7">SW_OUT</text>
<text x="113.5" y="75.1">12</text>
<text x="113.5" y="74.1">13</text>
<text x="113.5" y="77.1">14</text>
<text x="131.1" y="73.1">200K</text>
<text x="160" y="75.7" transform="rotate(-90 160 75.7)">GND1</text>
<text x="162.1" y="75.7" transform="rotate(-90 162.1 75.7)">GND2</text>
<text x="183.9" y="73.1">R170</text>
<text x="183.9" y="74.1">10K</text>
<text x="188" y="77.1">DGND</text>
<text x="191" y="72.1">C204</text>
<text x="191" y="73.1">10uF</text>
<text x="193" y="77.1">DGND</text>
<text x="195.7" y="73.1">C201</text>
<text x="195.7" y="74.3">0.1uF</text>
<text x="3" y="83.2">56579-0567</text>
<text x="10.1" y="82.1" transform="rotate(-90 10.1 82.1)">9</text>
<text x="10.7" y="79.8" transform="rotate(-90 10.7 79.8)">G5</text>
<text x="12.1" y="82.1" transform="rotate(-90 12.1 82.1)">8</text>
<text x="12.5" y="78.7">G1</text>
<text x="12.7" y="79.8" transform="rotate(-90 12.7 79.8)">G4</text>
<text x="14.9" y="78.1">5</text>
<text x="15.2" y="82.2">DGND</text>
<text x="36.6" y="80.2">C208</text>
<text x="36.6" y="81.2">4.7uF</text>
<text x="36.6" y="82.2">10V</text>
<text x="50.3" y="83.8">1</text>
<text x="50.3" y="82.8">2</text>
<text x="50.8" y="80.7">J15</text>
<text x="51.8" y="83.2">104350-1</text>
<text x="69.1" y="79.2">R166</text>
<text x="76.2" y="79.2">100K</text>
<text x="79.2" y="79.2">DNI</text>
<text x="86.4" y="79.2">EN_VBUSPWRn</text>
<text x="99.6" y="82.2">TPS2141PWP</text>
<text x="100.4" y="79.2">5</text>
<text x="102.1" y="79.8">SW_EN</text>
<text x="106.6" y="83.1" transform="rotate(-90 106.6 83.1)">7</text>
<text x="107.2" y="80.8" transform="rotate(-90 107.2 80.8)">GND</text>
<text x="107.6" y="83.1" transform="rotate(-90 107.6 83.1)">15</text>
<text x="108.2" y="80.8" transform="rotate(-90 108.2 80.8)">PPAD</text>
<text x="109.1" y="79.8">SW_PG</text>
<text x="113.5" y="79.2">1</text>
<text x="129" y="78.1">DGND</text>
<text x="159.4" y="78.1" transform="rotate(-90 159.4 78.1)">3</text>
<text x="161.5" y="78.1" transform="rotate(-90 161.5 78.1)">6</text>
<text x="183.9" y="80.2">R169</text>
<text x="183.9" y="81.2">4.02K</text>
<text x="11.2" y="85.3">DGND</text>
<text x="30.5" y="87.3">U25</text>
<text x="30.5" y="88.3">TPD3E001DRYR</text>
<text x="33.5" y="85.3">DGND</text>
<text x="44.7" y="87.3">DGND</text>
<text x="49.8" y="85.3">DNI</text>
<text x="105.7" y="89.3">DGND</text>
<text x="158.5" y="85.3">DGND</text>
<text x="165.6" y="89.3">DCIN_JACK</text>
<text x="181.9" y="85.3">DGND</text>
<text x="25.4" y="95.4">DGND</text>
<text x="29.3" y="92.4">3</text>
<text x="29.3" y="91.4">5</text>
<text x="29.3" y="90.3">6</text>
<text x="31" y="93">GND</text>
<text x="31" y="91.9">N/C</text>
<text x="31" y="90.9">VCC</text>
<text x="34.5" y="90.9">I/O1</text>
<text x="34.5" y="91.9">I/O2</text>
<text x="34.5" y="93">I/O3</text>
<text x="37.3" y="90.3">1</text>
<text x="37.3" y="91.4">2</text>
<text x="37.3" y="92.4">4</text>
<text x="56.9" y="93.4">DNI</text>
<text x="59.9" y="91.9">J10</text>
<text x="59.9" y="93.2">104350-1</text>
<text x="61.5" y="95" transform="rotate(-90 61.5 95)">2</text>
<text x="62.5" y="95" transform="rotate(-90 62.5 95)">1</text>
<text x="162.2" y="94.4">RED</text>
<text x="169.2" y="93.4">D3</text>
<text x="169.2" y="94.6">SML-LX0603IW-TR</text>
<text x="6.7" y="100.9">[13]</text>
<text x="12.6" y="101">NUSB_PWR</text>
<text x="56.9" y="100.5">R150</text>
<text x="64" y="100.5">0</text>
<text x="134" y="101.9" transform="rotate(-90 134 101.9)">3</text>
<text x="142.2" y="100.5">OV_LED_OUT</text>
<text x="151.4" y="100.5">R165</text>
<text x="158.5" y="100.5">390 OV_LED_IND</text>
<text x="129.9" y="104.6">5</text>
<text x="136.1" y="104.6">T1B</text>
<text x="136.1" y="105.6">RN1907</text>
<text x="80.7" y="110.7">DCIN_JACK</text>
<text x="107.7" y="111.7">DCIN_JACK</text>
<text x="133.1" y="112.7">DGND</text>
<text x="134" y="109.6" transform="rotate(-90 134 109.6)">4</text>
<text x="83.9" y="114.7">R162</text>
<text x="83.9" y="115.9">100K</text>
<text x="96.2" y="119.4">U20</text>
<text x="110.3" y="115.7">R167</text>
<text x="110.3" y="116.9">150K</text>
<text x="144.3" y="116.8">INPUT_PWR_nDIS</text>
<text x="83.9" y="124.9">R164</text>
<text x="86.4" y="120.8">OV_VDD</text>
<text x="94.3" y="125.9">2</text>
<text x="94.3" y="120.8">4</text>
<text x="94.3" y="122.9">5</text>
<text x="96" y="121.4">VDD</text>
<text x="96" y="123.4">SENSE</text>
<text x="99.9" y="123.4">RSET</text>
<text x="103.3" y="125.9">1</text>
<text x="103.3" y="122.9">3</text>
<text x="113.8" y="122.9">OVERVOLTAGE_RST</text>
<text x="129.9" y="122.9">2</text>
<text x="134" y="120.2" transform="rotate(-90 134 120.2)">6</text>
<text x="136.1" y="122.9">T1A</text>
<text x="136.1" y="123.9">RN1907</text>
<text x="81.3" y="131">DGND</text>
<text x="83.9" y="126.1">33K</text>
<text x="89.4" y="128.9">DGND</text>
<text x="96" y="126.5">GND</text>
<text x="96.5" y="127.9">TPS3803G15</text>
<text x="100.9" y="126.5">NC</text>
<text x="112.8" y="127.9">R168</text>
<text x="112.8" y="128.9">100K</text>
<text x="133.1" y="131">DGND</text>
<text x="134" y="127.8" transform="rotate(-90 134 127.8)">1</text>
<text x="110.7" y="133">DGND</text>
<text x="165.6" y="152.3">Date:</text>
<text x="165.6" y="150.3">Document Number</text>
<text x="194.1" y="152.3">Sheet</text>
<text x="202.2" y="150.3">Rev</text>
<text x="202.2" y="152.3">of</text>
</g>
<g font-size=".8">
<text x="22" y=".8">5</text>
<text x="64" y=".8">4</text>
<text x="106.1" y=".8">3</text>
<text x="148.2" y=".8">2</text>
<text x="190.2" y=".8">1</text>
<text x=".3" y="20.7">D</text>
<text x="211.6" y="20.7">D</text>
<text x=".3" y="58.8">C</text>
<text x="211.6" y="58.8">C</text>
<text x=".3" y="96.9">B</text>
<text x="211.6" y="96.9">B</text>
<text x=".3" y="135">A</text>
<text x="211.6" y="135">A</text>
<text x="22" y="154.2">5</text>
<text x="64" y="154.2">4</text>
<text x="106.1" y="154.2">3</text>
<text x="148.2" y="154.2">2</text>
<text x="190.2" y="154.2">1</text>
</g>
</svg>
